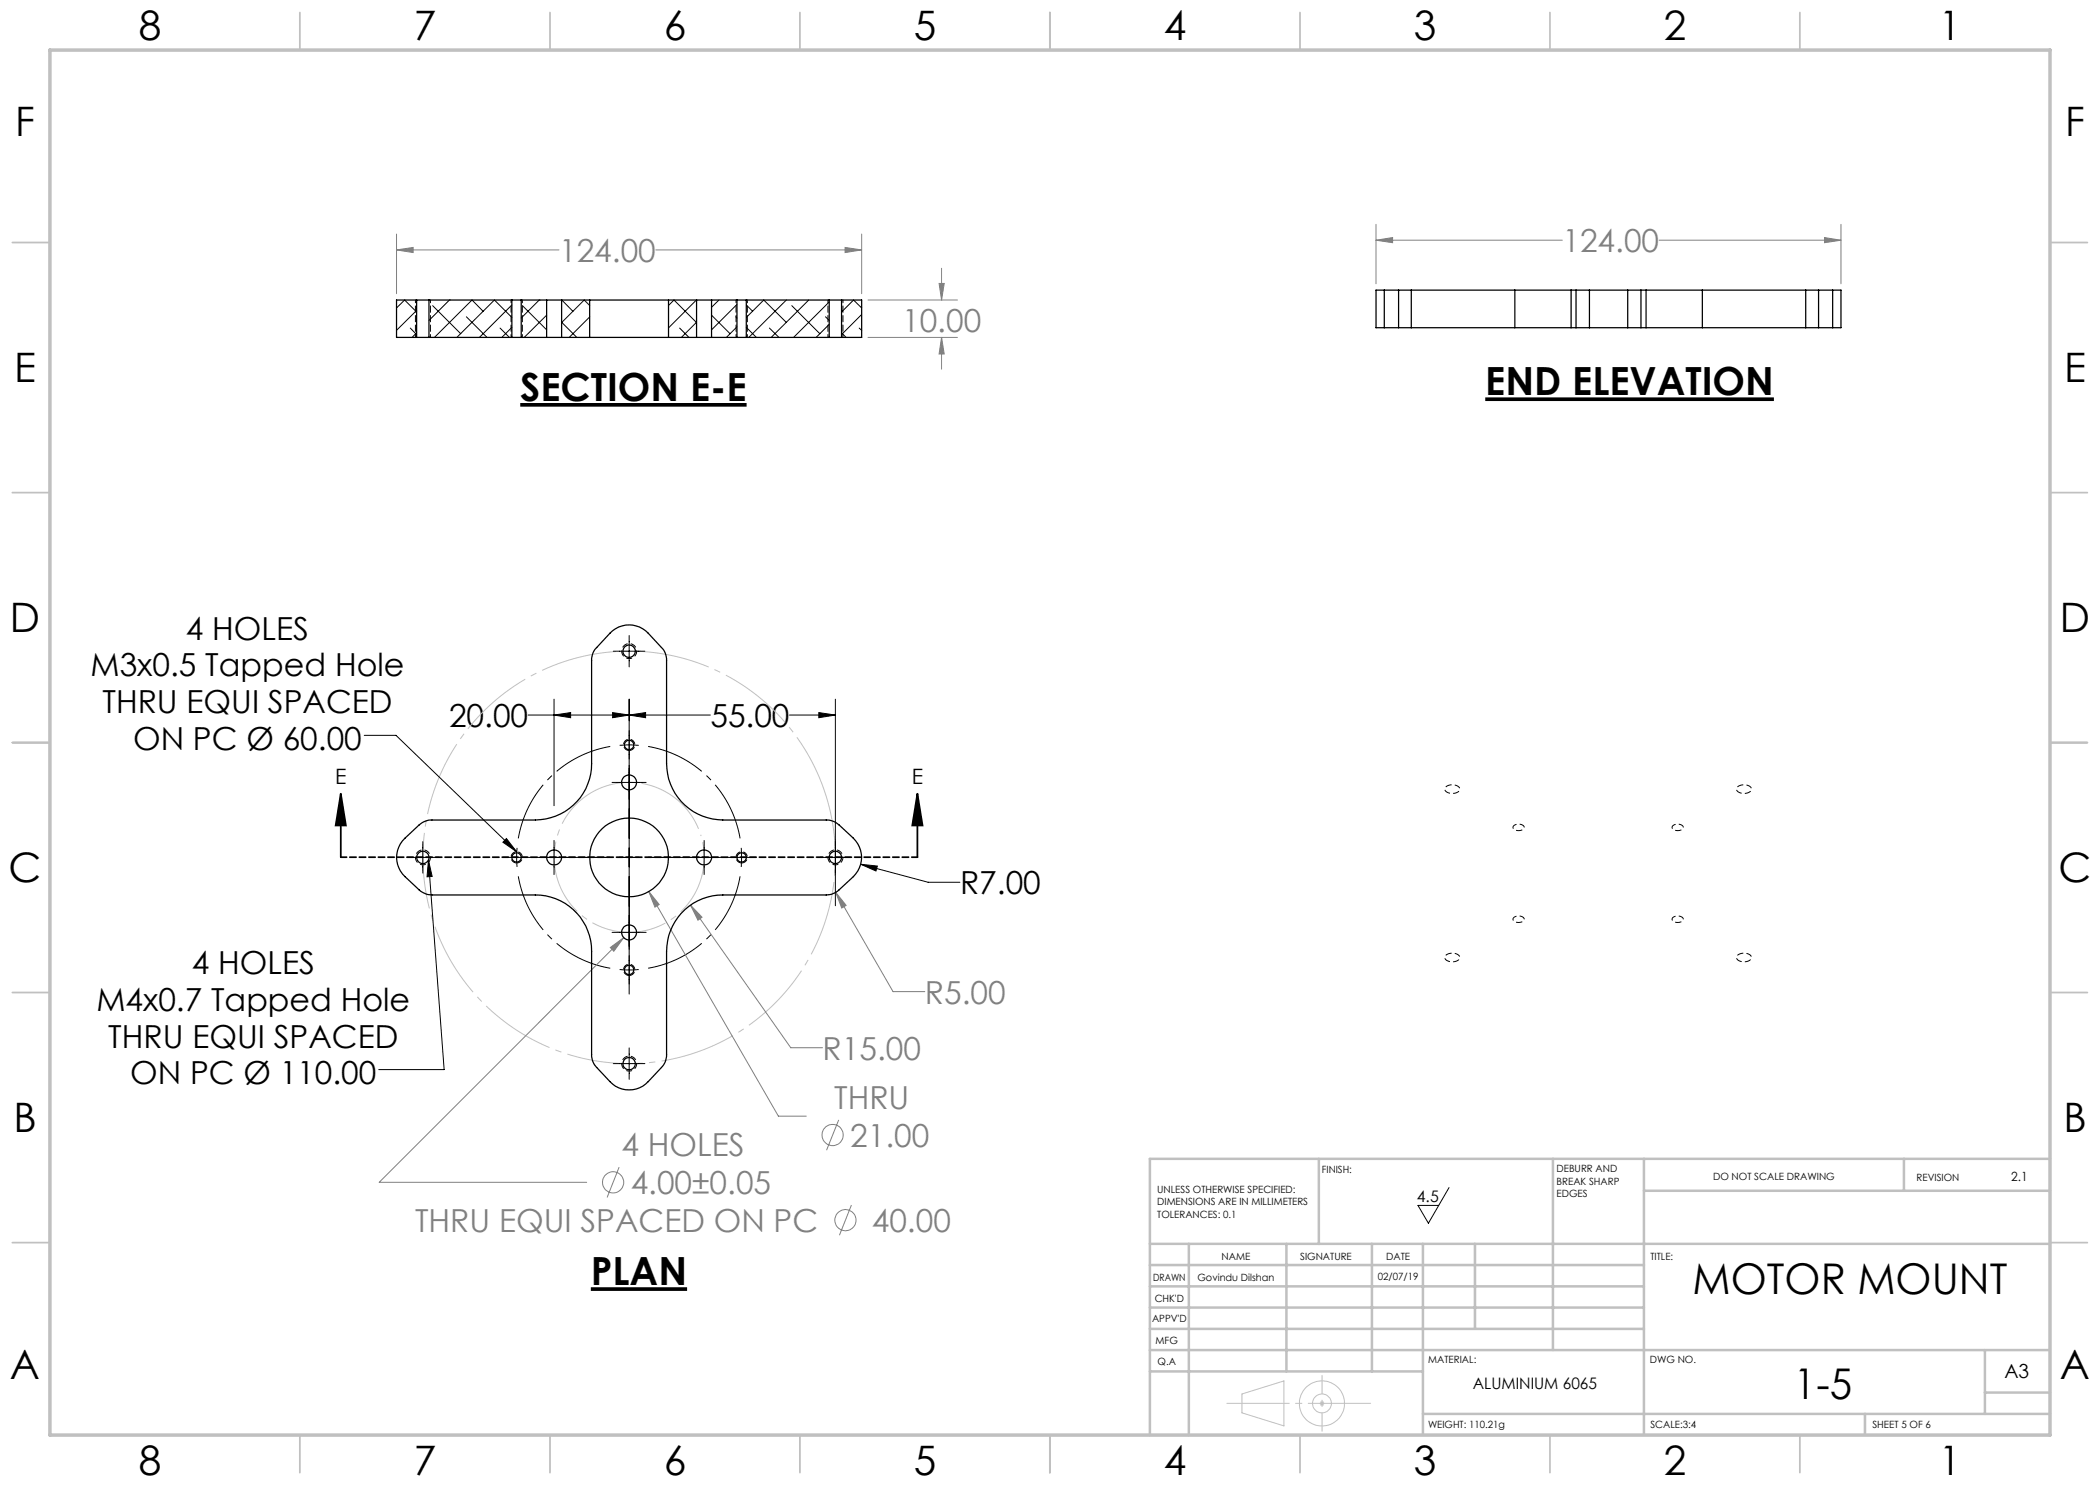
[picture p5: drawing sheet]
<svg xmlns="http://www.w3.org/2000/svg" width="420mm" height="297mm" viewBox="0 0 420 297" stroke-linecap="round" stroke-linejoin="round" font-family="sans-serif">
<g fill="none" stroke="#808080" stroke-width=".2">
<path d="M79.3 50l3.3-.5v1zM79.3 46.8v11.9M79.3 50h32.5M131.2 50h41.1M169 49.5l3.3 .5-3.3 .5zM172.3 46.8v11.9M187.8 56.7h1l-.5 3.3zM188.3 53.7v6.3M275.2 48l3.3-.5v1zM275.2 44.9v11.9M275.2 48h37.3M331.8 48h36.4"/>
<path d="M364.9 47.5l3.3 .5-3.3 .5zM368.2 44.9v11.9M173.6 67.5h17.9M173.6 60h17.9M188.3 67.5l.5 3.3h-1zM188.3 67.5v6.3M129.8 178.3l2 2.6-.8 .5zM129.8 178.3l25.9 44.9h5.6M167.1 178.5l2.1 2.6-.9 .5zM167.1 178.5l11.5 19.8h6.4M122.1 189.5l2.6-2-1.9 2.7zM124.7 187.5l-48.9 49h41.5"/>
<path d="M138.1 181l2.3 2.4-.8 .6zM138.1 181l20.1 28.5h6.3M123.8 233.4l-2.4 6.1M167.7 224l-2.4 6M170.3 241l-2.4 6"/>
<circle cx="122.6" cy="236.5" r="2.11"/>
<circle cx="166.5" cy="227" r="2.11"/>
<circle cx="169.1" cy="244" r="2.1"/>
</g>
<path d="M297.1 79.8h57.7M104 81h45.3M118.2 257.8h19.2" fill="none" stroke="#000" stroke-width=".73" stroke-linecap="butt"/>
<path d="M68.2 158.7l1 6.4h-2.1zM68.2 158.7v12.7M183.5 158.7l1 6.4h-2zM183.5 158.7v12.7" fill="none" stroke="#000" stroke-width=".35"/>
<path d="M165.3 159.4a41.2 41.2 0 0 0-69.1-16.6 41.2 41.2 0 0 0 19 68.5 41.2 41.2 0 0 0 50.7-49.8l-.6-2.1" fill="none" stroke="#c0c0c0" stroke-width=".2" stroke-dasharray="15.2 1.3 1.3 1.3" stroke-dashoffset="1.9" stroke-linecap="butt"/>
<path d="M140.2 167.1a15 15 0 0 0-25.1-6.1 15 15 0 0 0 6.7 24.9 15 15 0 0 0 18.7-17.8l-.3-1" fill="none" stroke="#c0c0c0" stroke-width=".2" stroke-dasharray="15.2 1.3 1.3 1.3" stroke-dashoffset="-1.4" stroke-linecap="butt"/>
<g fill="none" stroke="#c0c0c0" stroke-width=".2">
<path d="M248.4 278.8l8.4-2.6v9l-8.4-2.6zM263.9 280.7h1M264.1 280.3l.7 .8M264.4 280.2v1M264.8 280.3l-.7 .8"/>
<circle cx="264.4" cy="280.7" r="4.5"/>
<circle cx="264.4" cy="280.7" r="1.89"/>
</g>
<g fill="none" stroke="#000" stroke-width=".2">
<path d="M110.8 139.8v21.3M122.7 130.2h6.3M125.8 127.1v6.3M125.8 139.8v59M167.1 139.8v41.3M72.8 147.1h6.4l24.1 23.3M105.6 143h36.5M110.8 143l3.3-.5v1zM122.4 156.5h6.8M122.5 142.5l3.3 .5-3.3 .5zM123.9 149.1l1.4-.1 2.4 .1M125.8 143l3.3-.5v1z"/>
<path d="M157.9 143h9.2M163.8 142.5l3.3 .5-3.3 .5zM81.4 171.5h6.3M84.6 168.3v6.3M85.7 172l.7 3.3-1 .1zM85.7 172l3.1 41.9h-13.1M100.5 171.5h5.7M101.3 167.7l2 2.7-2.7-2zM103.4 169.6v3.8M107.4 171.5h14.6M110.8 168.1v6.8M123.9 171.5h3.8"/>
<path d="M129.6 171.5h14.6M140.8 168.1v6.8M145.5 171.5h5.7M148.2 169.6v3.8M163.9 171.5h6.3M172.2 172.9l3.3 .3-.3 1zM172.2 172.9l13.4 3.6h6.4M122.4 186.5h6.8M123.9 193.9h3.8M122.7 212.7h6.3M125.8 209.6v6.3M289.8 237.5l-4.1 7.1-2.1-3.5h4.1"/>
</g>
<path d="M125.8 131.7a1.5 1.5 0 0 1-1.3-2.2 1.5 1.5 0 0 1 2.6-.1 1.5 1.5 0 0 1-1.1 2.3h-.2M291.5 157.2a1.82 1.82 0 0 0-2.5 .6 1.74 1.74 0 0 0 2.5 .7l.1-.1a.64 .64 0 0 0 .4-.6 .64 .64 0 0 0-.5-.6M349.9 157.2a1.82 1.82 0 0 0-2.6 .6 1.74 1.74 0 0 0 2.5 .7l.1-.1a.64 .64 0 0 0 .4-.6 .64 .64 0 0 0-.4-.6M84.6 173a1.5 1.5 0 0 1-1.3-2.2 1.5 1.5 0 0 1 2.5-.2 1.5 1.5 0 0 1-1 2.4h-.2M167.1 173a1.5 1.5 0 0 1-1.3-2.2 1.5 1.5 0 0 1 2.5-.2 1.5 1.5 0 0 1-1 2.4h-.2M304.5 165a1.31 1.31 0 0 0-1.9 .5 1.32 1.32 0 0 0 2.2 0l-.3-.5M336.3 165a1.31 1.31 0 0 0-1.9 .5 1.32 1.32 0 0 0 2.3 0l-.4-.5M291.5 190.9a1.82 1.82 0 0 0-2.5 .6 1.74 1.74 0 0 0 2.5 .6h.1a.64 .64 0 0 0 .4-.6 .64 .64 0 0 0-.5-.6M304.5 183.4a1.31 1.31 0 0 0-1.9 .5 1.32 1.32 0 0 0 2.2 0l-.3-.5M336.3 183.4a1.31 1.31 0 0 0-1.9 .5 1.32 1.32 0 0 0 2.3 0l-.4-.5M349.9 190.9a1.82 1.82 0 0 0-2.6 .6 1.74 1.74 0 0 0 2.5 .6h.1a.64 .64 0 0 0 .4-.6 .64 .64 0 0 0-.4-.6M125.8 214.2a1.5 1.5 0 0 1-1.3-2.2 1.5 1.5 0 0 1 2.6-.1 1.5 1.5 0 0 1-1.1 2.3h-.2" fill="none" stroke="#000" stroke-width=".2" stroke-dasharray="1.3 .6" stroke-dashoffset=".7" stroke-linecap="butt"/>
<path d="M125.8 150.1a1.13 1.13 0 0 1-1-1.7 1.13 1.13 0 0 1 2-.1 1.13 1.13 0 0 1-.8 1.8h-.2M103.3 172.6a1.13 1.13 0 0 1-1-1.7 1.13 1.13 0 0 1 2-.1 1.13 1.13 0 0 1-.8 1.8h-.2M148.3 172.6a1.13 1.13 0 0 1-1-1.7 1.13 1.13 0 0 1 2-.1 1.13 1.13 0 0 1-.8 1.8h-.2M125.8 195.1a1.13 1.13 0 0 1-1-1.7 1.13 1.13 0 0 1 2-.1 1.13 1.13 0 0 1-.8 1.8h-.2" fill="none" stroke="#000" stroke-width=".2" stroke-dasharray="1.3 .6" stroke-linecap="butt"/>
<path d="M122 149.3a22.5 22.5 0 0 0-18.3 18.4M103.7 175.3a22.5 22.5 0 0 0 18.3 18.3M148 167.7a22.5 22.5 0 0 0-18.4-18.4M129.6 193.6a22.5 22.5 0 0 0 18.4-18.3" fill="none" stroke="#000" stroke-width=".2" stroke-dasharray="15.2 1.3 1.3 1.3" stroke-dashoffset="3.3" stroke-linecap="butt"/>
<path d="M183.5 171.4h-115.3" fill="none" stroke="#000" stroke-width=".35" stroke-dasharray="1.3 .6" stroke-dashoffset=".1"/>
<path d="M264.4 275.1v11.2" fill="none" stroke="#c0c0c0" stroke-width=".2" stroke-dasharray="15.2 1.3 1.3 1.3" stroke-dashoffset="11.6"/>
<path d="M274.1 280.7h-28.7" fill="none" stroke="#c0c0c0" stroke-width=".2" stroke-dasharray="15.2 1.3 1.3 1.3" stroke-dashoffset="2.8"/>
<g fill="none" stroke="#c0c0c0" stroke-width=".35">
<path d="M60 2.5v7.5M110 2.5v7.5M160 2.5v7.5M210 2.5v7.5M260 2.5v7.5M310 2.5v7.5M360 2.5v7.5M2.5 48.5h7.5M410 48.5h7.5M2.5 98.5h7.5M410 98.5h7.5M2.5 148.5h7.5"/>
<path d="M410 148.5h7.5M2.5 198.5h7.5M410 198.5h7.5M2.5 248.5h7.5M410 248.5h7.5M60 287v7.5M110 287v7.5M160 287v7.5M210 287v7.5M260 287v7.5M310 287v7.5M360 287v7.5"/>
</g>
<g fill="none" stroke="#c0c0c0" stroke-width=".5">
<path d="M263.8 231.8v17M310.6 231.8v38.2M328.8 231.8v55.2M328.8 238.2h81.2M380.8 231.8v6.4M410 231.8h-180v55.2M230 248.8h180M230 257.3h98.8M230 253h98.8M237.8 248.8v38.2M257.3 248.8v25.5M274.4 248.8v25.5"/>
<path d="M284.6 248.8v38.2M295 248.8v17M230 265.8h98.8M230 261.5h98.8M230 274.3h54.6M230 270h180M397 270v12.8M397 278.5h13M284.6 282.8h125.4M373 282.8v4.2"/>
</g>
<path d="M10 10h400v277h-400z" fill="none" stroke="#c0c0c0" stroke-width=".7"/>
<path d="M83.1 60v7.5M86.1 60v7.5M102.2 60v7.5M104.5 60v7.5M147.2 60v7.5M149.5 60v7.5M165.6 60v7.5M168.6 60v7.5" fill="none" stroke="#000" stroke-width=".2" stroke-dasharray="1.3 .6" stroke-dashoffset=".7"/>
<g fill="#000">
<path d="M110.8 143l3.3-.5v1zM122.5 142.5l3.3 .5-3.3 .5zM172.2 172.9l3 1.3 .3-1zM125.8 143l3.3-.5v1zM163.8 142.5l3.3 .5-3.3 .5z"/>
<path d="M183.5 158.7l1 6.4h-2zM68.2 158.7l1 6.4h-2.1z"/>
</g>
<path d="M122.1 189.5l.7 .7 1.9-2.7zM129.8 178.3l1.2 3.1 .8-.5zM138.1 181l1.5 3 .8-.6zM167.1 178.5l1.2 3.1 .9-.5zM275.2 48l3.3-.5v1zM364.9 47.5l3.3 .5-3.3 .5zM79.3 50l3.3-.5v1zM169 49.5l3.3 .5-3.3 .5zM188.3 67.5l.5 3.3h-1zM187.8 56.7h1l-.5 3.3z" fill="#808080"/>
<path d="M85.7 172l.7 3.3-1 .1zM101.3 167.7l2 2.7-2.7-2z" fill="#000"/>
<g fill="none" stroke="#000" stroke-width=".25">
<path d="M276.9 58h-1.7v7.5h1.7M276.9 58h2.8M276.9 58v7.5M279.7 58h2.6M279.7 58v7.5M282.3 58h20.7M282.3 58v7.5M303 58h11.2M303 58v7.5M314.2 58h1M314.2 58v7.5M315.2 58h2.7"/>
<path d="M315.2 58v7.5M317.9 58h7.6M317.9 58v7.5M325.5 58v7.5M325.5 58h2.7M328.2 58h1M328.2 58v7.5M329.2 58h11.3M329.2 58v7.5M340.5 58h20.6M340.5 58v7.5M361.1 58h2.6"/>
<path d="M361.1 58v7.5M363.7 58h2.8M363.7 58v7.5M366.5 58h1.7v7.5h-1.7M366.5 58v7.5M83.3 60h2.5M83.3 67.5h2.5M83.3 60h-4v7.5h4M83.3 60v7.5M85.8 60h16.6M85.8 67.5h16.6M85.8 60v7.5"/>
<path d="M102.4 60h1.8M102.4 67.5h1.8M102.4 60v7.5M104.2 60v7.5M104.2 60h5.1M104.2 67.5h5.1M109.3 60h3M109.3 67.5h3M109.3 60v7.5M112.3 60h5.6M112.3 67.5h5.6M112.3 60v7.5"/>
<path d="M117.9 60h15.8M117.9 67.5h15.8M117.9 60v7.5M133.7 60v7.5M133.7 60h5.6M133.7 67.5h5.6M139.3 60h3M139.3 67.5h3M139.3 60v7.5M142.3 60h5.1M142.3 67.5h5.1M142.3 60v7.5"/>
<path d="M147.4 60h1.9M147.4 67.5h1.9M147.4 60v7.5M149.3 60v7.5M149.3 60h16.5M149.3 67.5h16.5M165.8 60h2.5M165.8 67.5h2.5M165.8 60v7.5M168.3 60h4v7.5h-4M168.3 60v7.5M276.9 65.5h2.8"/>
<path d="M279.7 65.5h2.6M282.3 65.5h20.7M303 65.5h11.2M314.2 65.5h1M315.2 65.5h2.7M317.9 65.5h7.6M325.5 65.5h2.7M328.2 65.5h1M329.2 65.5h11.3M340.5 65.5h20.6M361.1 65.5h2.6M363.7 65.5h2.8"/>
<path d="M122 126.6a5.2 5.2 0 0 1 7.6 0l2.7 2.9a3.4 3.4 0 0 1 1 2.5v20.7a11.3 11.3 0 0 0 11.3 11.3h20.6a3.8 3.8 0 0 1 2.6 1l2.9 2.6a5.3 5.3 0 0 1 0 7.7l-2.9 2.7a4 4 0 0 1-2.6 1h-20.6a11.2 11.2 0 0 0-11.3 11.2v20.7a3.6 3.6 0 0 1-1 2.6l-2.7 2.8a5.2 5.2 0 0 1-7.6 0l-2.7-2.8a3.6 3.6 0 0 1-1-2.6v-20.7a11.2 11.2 0 0 0-11.2-11.2h-20.7a4 4 0 0 1-2.6-1l-2.8-2.7a5.2 5.2 0 0 1 0-7.7l2.8-2.6a3.8 3.8 0 0 1 2.6-1h20.7a11.3 11.3 0 0 0 11.2-11.3v-20.7a3.4 3.4 0 0 1 1-2.5z"/>
<circle cx="125.8" cy="130.2" r="1.24"/>
<circle cx="125.8" cy="156.5" r="1.5"/>
<circle cx="125.8" cy="149" r=".94"/>
<circle cx="84.6" cy="171.5" r="1.23"/>
<circle cx="103.3" cy="171.5" r=".94"/>
<circle cx="110.8" cy="171.5" r="1.49"/>
<circle cx="125.8" cy="171.5" r="7.9"/>
<circle cx="140.8" cy="171.5" r="1.49"/>
<circle cx="148.3" cy="171.5" r=".94"/>
<circle cx="167.1" cy="171.5" r="1.24"/>
<circle cx="125.8" cy="194" r=".94"/>
<circle cx="125.8" cy="186.5" r="1.49"/>
<circle cx="125.8" cy="212.7" r="1.24"/>
</g>
<g fill="none" stroke="#000" stroke-width=".2">
<path d="M79.3 61.6l1.6-1.6 2.4 2.4M79.3 67.4l.1 .1M82.1 65.6l1.2 1.3M83.3 66.6l-.9 .9M83.3 62.1l-4 4M86.5 61.1l5.6 5.6M89.9 60h.1M89.9 60l-4.1 4.1M93.3 63.4l4.1 4.1M96.6 62.3l-2.2-2.3-7.5 7.5M100 65.6l1.9 1.9M102.4 63.5l-3.5-3.5-7.5 7.5"/>
<path d="M102.4 61l-6.5 6.5M102.4 65.5l-2 2M104.5 61.1l4.8 4.9M107.8 60h.1M107.8 60l-3.6 3.6M109.3 63l-4.5 4.5M112.3 60l2.3 2.3M112.3 64.4l3.1 3.1M117.9 61.1l-1.1-1.1-4.5 4.5M117.9 63.4l-4.1 4.1M133.7 61.1l1.1-1.1 4.5 4.5M135.9 65.6l1.9 1.9"/>
<path d="M139.3 60l-5.6 5.6M139.3 64.4l-3 3.1M142.3 63l3.7 3.7M143.8 60l-1.5 1.5M147.1 63.4l.3 .2M147.4 65.4l-2.1 2.1M147.4 60.9l-5.1 5.1M149.3 63.5l3.5-3.5 4.5 4.5M149.3 65.5l2 2M149.3 61l1.2 1.3M153.9 65.6l1.9 1.9M157.3 60l-7.5 7.5"/>
<path d="M158.4 61.1l5.6 5.6M161.7 60l-7.5 7.5M165.1 63.4l.7 .7M165.8 60.4l-7.1 7.1M165.8 64.9l-2.6 2.6M168.3 66.6l.9 .9M168.3 62.1l.2 .2M171.8 65.6l.5 .5M172.3 61.6l-1.6-1.6-2.4 2.4M172.3 62.9l-4 4M172.3 67.4l-.1 .1"/>
</g>
<g font-size="8.5">
<text x="338.5" y="258.8">MOTOR MOUNT</text>
<text x="358.8" y="279.7">1-5</text>
</g>
<g font-size="8.1">
<text x="27.8" y="8">8</text>
<text x="82.8" y="8">7</text>
<text x="132.8" y="8">6</text>
<text x="182.8" y="8">5</text>
<text x="232.8" y="8">4</text>
<text x="282.8" y="8">3</text>
<text x="332.8" y="8">2</text>
<text x="387.8" y="8">1</text>
<text x="3" y="27.2">F</text>
<text x="413" y="27.2">F</text>
<text x="2.8" y="76.5">E</text>
<text x="412.8" y="76.5">E</text>
<text x="2" y="126.5">D</text>
<text x="412" y="126.5">D</text>
<text x="1.7" y="176.5">C</text>
<text x="411.7" y="176.5">C</text>
<text x="2.7" y="226.5">B</text>
<text x="412.7" y="226.5">B</text>
<text x="2" y="275.7">A</text>
<text x="412" y="275.7">A</text>
<text x="27.8" y="295">8</text>
<text x="82.8" y="295">7</text>
<text x="132.8" y="295">6</text>
<text x="182.8" y="295">5</text>
<text x="232.8" y="295">4</text>
<text x="282.8" y="295">3</text>
<text x="332.8" y="295">2</text>
<text x="387.8" y="295">1</text>
</g>
<g font-size="7.8">
<text x="104" y="80.1">SECTION E-E</text>
<text x="297.1" y="79">END ELEVATION</text>
<text x="118.2" y="257">PLAN</text>
</g>
<g font-size="6.3" fill="#808080">
<text x="111.8" y="52.4">124.00</text>
<text x="312.5" y="50.4">124.00</text>
<text x="180.4" y="66.3">10.00</text>
<text x="185" y="200.7">R5.00</text>
<text x="164.5" y="211.9">R15.00</text>
<text x="166.8" y="221.8">THRU</text>
<text x="124.3" y="231.3">4 HOLES</text>
<text x="170" y="229.4">21.00</text>
<text x="126.1" y="238.9">4.00±0.05</text>
<text x="83" y="246.4">THRU EQUI SPACED ON PC</text>
<text x="174.4" y="246.4">40.00</text>
</g>
<g font-size="6.3">
<text x="37.2" y="127.9">4 HOLES</text>
<text x="18.1" y="135.3">M3x0.5 Tapped Hole</text>
<text x="20.5" y="142.6">THRU EQUI SPACED</text>
<text x="26.6" y="150">ON PC Ø 60.00</text>
<text x="89.8" y="145.4">20.00</text>
<text x="142.1" y="145.4">55.00</text>
<text x="192" y="178.8">R7.00</text>
<text x="38.3" y="194.8">4 HOLES</text>
<text x="19.3" y="202.2">M4x0.7 Tapped Hole</text>
<text x="21.7" y="209.5">THRU EQUI SPACED</text>
<text x="26" y="216.9">ON PC Ø 110.00</text>
</g>
<g font-size="4.2">
<text x="67.1" y="156.8">E</text>
<text x="182.4" y="156.8">E</text>
</g>
<text font-size="3.9" x="400.9" y="275.5">A3</text>
<g font-size="3.2">
<text x="283.4" y="240.4">4.5</text>
<text x="294.5" y="277.9">ALUMINIUM 6065</text>
</g>
<text font-size="2.5" x="402.2" y="236.1">2.1</text>
<g font-size="2">
<text x="231.4" y="238.6">UNLESS OTHERWISE SPECIFIED:</text>
<text x="264.4" y="234.6">FINISH:</text>
<text x="311.3" y="234.5">DEBURR AND</text>
<text x="311.3" y="237">BREAK SHARP</text>
<text x="311.3" y="239.5">EDGES</text>
<text x="342.6" y="236">DO NOT SCALE DRAWING</text>
<text x="383.3" y="236.2">REVISION</text>
<text x="231.4" y="241.1">DIMENSIONS ARE IN MILLIMETERS</text>
<text x="231.4" y="243.6">TOLERANCES: 0.1</text>
<text x="244.3" y="252">NAME</text>
<text x="260" y="251.9">SIGNATURE</text>
<text x="277.2" y="251.9">DATE</text>
<text x="330.1" y="251.9">TITLE:</text>
<text x="230.6" y="256.1">DRAWN</text>
<text x="239.5" y="256.1">Govindu Dilshan</text>
<text x="275.6" y="255.9">02/07/19</text>
<text x="230.9" y="260.3">CHK'D</text>
<text x="230.4" y="264.4">APPV'D</text>
<text x="231.1" y="268.8">MFG</text>
<text x="231.5" y="273">Q.A</text>
<text x="285.6" y="272.5">MATERIAL:</text>
<text x="330" y="272.5">DWG NO.</text>
<text x="285.6" y="285.5">WEIGHT: 110.21g</text>
<text x="330.1" y="285.6">SCALE:3:4</text>
<text x="374.5" y="285.6">SHEET 5 OF 6</text>
</g>
</svg>
